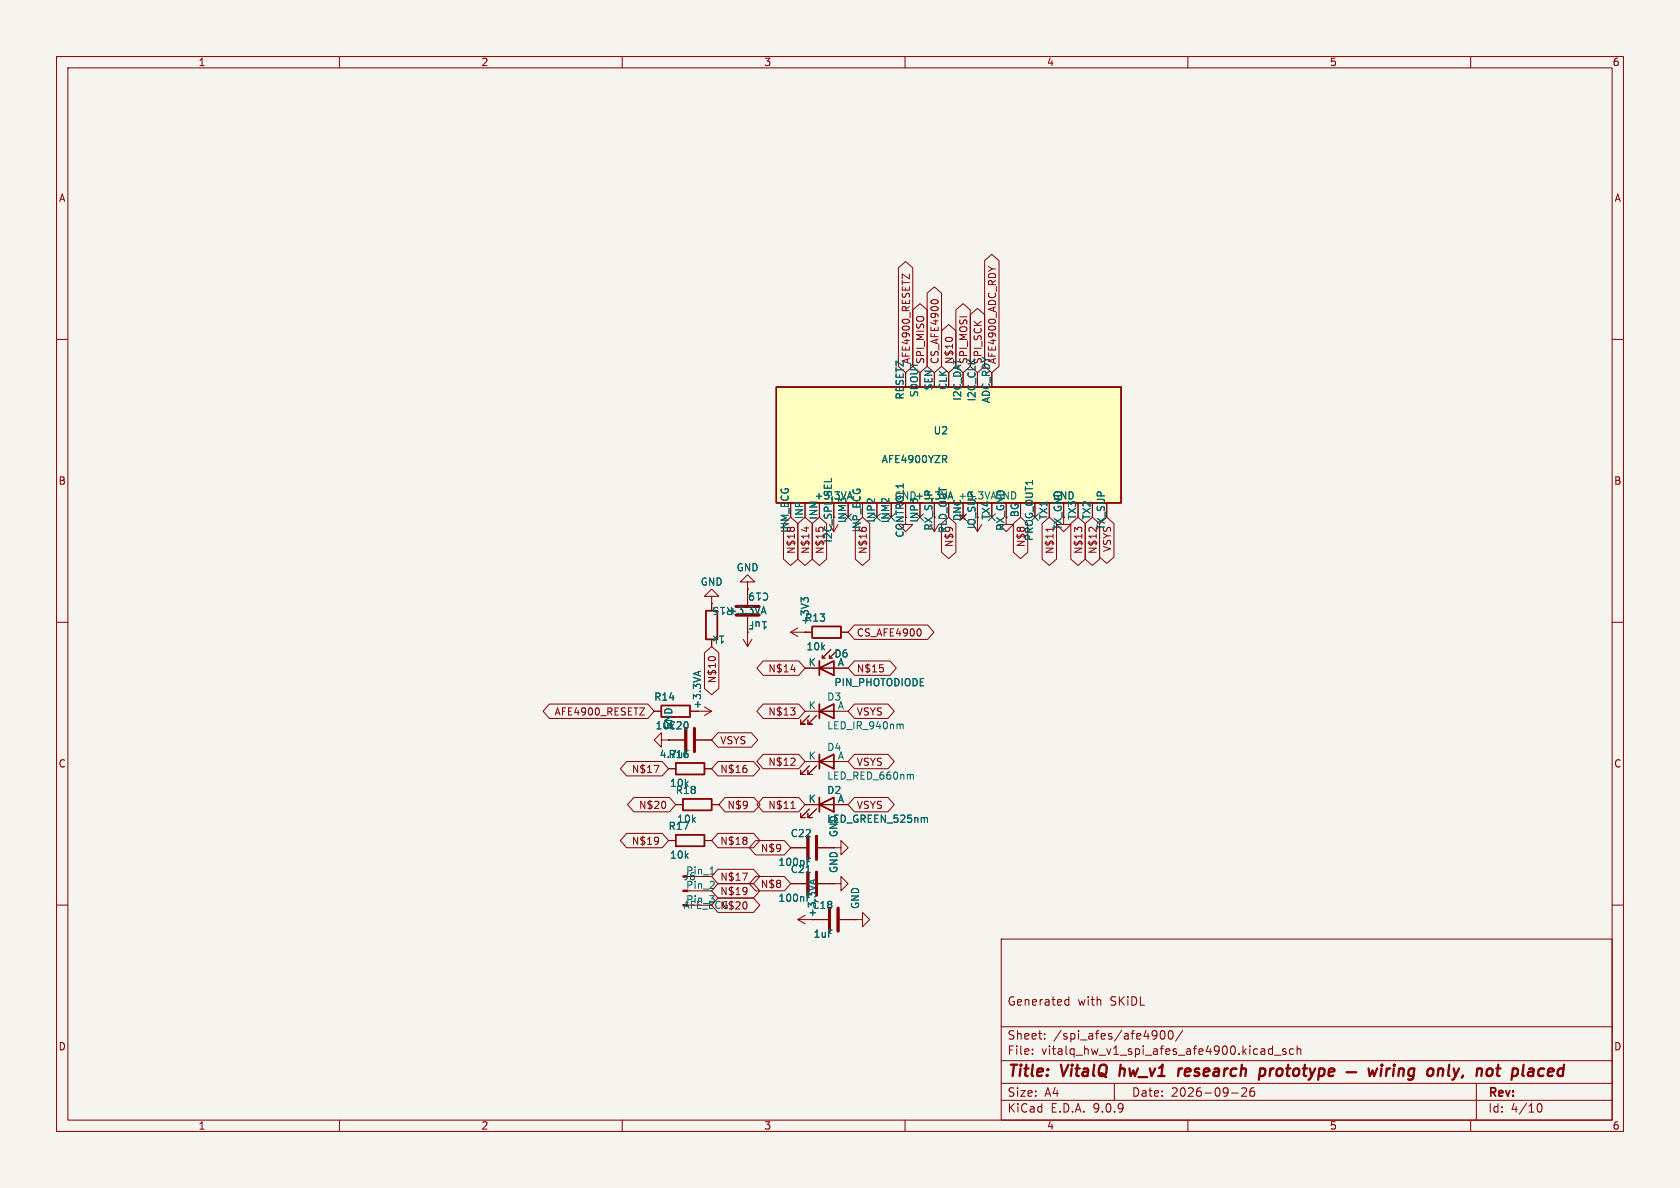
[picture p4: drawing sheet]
<svg xmlns="http://www.w3.org/2000/svg" width="297mm" height="210mm" viewBox="0 0 297 210" stroke-linecap="round" stroke-linejoin="round" font-family="sans-serif">
<path d="M0 0h297v210h-297z" fill="#f5f4ef" stroke="#f5f4ef" stroke-width=".18"/>
<g fill="none" stroke="#840000" stroke-width=".18">
<path d="M10 10h277v190h-277zM12 12h273v186h-273zM60 10v2M110 10v2M160 10v2M210 10v2M260 10v2M10 60h2M285 60h2M160.1 91.4v1.3h1.3l-1.3 1.3-1.3-1.3h1.3M173.6 92.7l-.8 1.3M177.9 91.4v1.3h1.2l-1.2 1.3-1.3-1.3h1.3"/>
<path d="M10 110h2M125.8 105.4h1.3l-1.3-1.3-1.3 1.3h1.3v1.3M125.8 106.7h.1M125.8 106.7v1.3M125.8 113v1.3M131.4 113l.8 1.3M132.2 111.8h.1M132.2 102.9h1.2l-1.2-1.3-1.3 1.3h1.3v1.2M132.2 104.1h.1M132.2 104.1v2.8M132.2 109v5.3M132.9 113l-.7 1.3"/>
<path d="M139.8 111.8l1.2 .7M139.8 111.8h3.8M141 111l-1.2 .8M142.3 111.8h.1M142.3 118.1h7.6M145.4 116.3h.5M146.9 114.8l-1.5 1.5v-.5M148.2 114.8l-1.6 1.5v-.5v.5h.5M148.7 111.8h1.2M285 110h2M115.6 125.7h1.3M116.9 130.8v-1.3l-1.3 1.3 1.3 1.3v-1.3h1.3"/>
<path d="M118.2 130.8h.1M118.2 130.8h2.8M118.2 135.9h1.3M122 125.7h3.8M123 130.8h2.8M124.5 135.9h1.3M124.5 125l1.3 .7M125.8 125.7l-1.3 .8M142.3 125.7h7.6M142.3 134.6h7.6M143.1 135.4l-1.5 1.5h.7h-.7v-.8M143.1 126.5l-1.5 1.5h.7h-.7v-.7"/>
<path d="M144.4 135.4l-1.6 1.5h.8h-.8v-.8M144.4 126.5l-1.6 1.5h.8h-.8v-.7M118.2 148.6h1.3M119.5 142.2h1.2M122 154.9h3.8M122 157.5h3.8M124.5 148.6h1.3M125.8 142.2h1.3M139.8 156.2h2.8M139.8 149.9h2.8M142.3 142.2h7.6M143.1 143l-1.5 1.5h.7h-.7v-.7"/>
<path d="M144.4 143l-1.6 1.5h.8h-.8v-.7M144.6 156.2h2.8M144.6 149.9h2.8M147.4 156.2h1.3v-1.3l1.2 1.3-1.2 1.3v-1.3M147.4 156.2h.1M147.4 149.9h1.3v-1.3l1.2 1.3-1.2 1.2v-1.2M147.4 149.9h.1M10 160h2M122 160h3.8M141 162.6l1.3 .7M141 162.6h5.4M142.3 161.8l-1.3 .8"/>
<path d="M148.4 162.6h2.8M151.2 162.6h1.3v-1.3l1.2 1.3-1.2 1.2v-1.2M151.2 162.6h.1M177 166h108v32h-108zM188.4 177.6h.6M188.4 176.8h.6M189 176.2v1.5M285 160h2M60 198v2M110 198v2M160 198v2M177 194.5h108"/>
<path d="M177 191.5h108M177 187.5h108M177 181.5h108M182.5 186.3v.1M182.5 185.5v.1M184.7 183.6v.1M184.7 182.8v.1M197 191.5v3M204 182.2l.5 .1a.99 .99 0 0 1-.4 1.4h-.3M204.5 182.8l-.3 .3h-.2M205.2 182.3l.3-.1a.81 .81 0 0 1 .5 .6 .81 .81 0 0 1-.3 .8l-.1 .1a.81 .81 0 0 1-.4-1.4zM206.7 182.3l.2-.1a.81 .81 0 0 1 .6 .6 .81 .81 0 0 1-.3 .8l-.2 .1a.81 .81 0 0 1-.3-1.4z"/>
<path d="M209.1 182.1l-1.3 2M210 198v2M217.7 193.2h1.2M219.5 192.4l.6-.1 .2 .1 .1 .3-.9 1.1h.9M221.7 192.3a.59 .59 0 0 0-.7 .6v.6l.1 .2 .4 .1 .2-.1 .1-.5-.1-.3h-.5l-.2 .3M224.2 186.1l.3 .3 .5-.1M225 184.9v1.5M225 185.5l-.5-.1-.3 .3M225.3 186.5h1.2M227.3 185.5l-.3-.1-.3 .2 .1 .2 .5 .2v.3h-.6M228.7 185.5l-.5-.1-.2 .3v.4l.1 .2h.6M229.3 185.5l.2-.1 .4 .1 .1 .9"/>
<path d="M229.3 184.9v1.5M260 198v2M261 191.5v6.5M271.7 195.7l.2-.5 .2-.1a.81 .81 0 0 1 .6 .6 .81 .81 0 0 1-.3 .8h-.4l-.3-.5"/>
</g>
<g fill="none" stroke="#840000" stroke-width=".4">
<path d="M198.1 188.2l-.2 2M208.4 188.9l-.1 1.3M209 188.9l-.4 .1-.2 .3M222.8 189l.2-.1 .6 .1 .1 .3-.1 .5a.66 .66 0 0 1-1 .3M222.8 188.9l-.2 2M238.1 189.5h1.7M241.9 188.9l.3 1.3 .5-.9 .2 .9 .6-1.3M244.2 188.9l-.1 1.3M244.3 188.2v.2M244.3 188.2l-.1 .1 .1 .1M244.3 188.2l.1 .1-.1 .1M245.2 188.9l-.2 1.3"/>
<path d="M245.8 188.9l-.4 .1-.3 .3M246.4 188.9l-.1 1.3M246.5 188.2v.2M246.5 188.2l-.1 .1 .1 .1M246.5 188.2l.1 .1-.1 .1M247.3 189.1a.49 .49 0 0 1 .9 .1l-.1 1M247.4 188.9l-.2 1.3M250 189a.66 .66 0 0 0-1 .3v.5l.1 .3 .2 .1 .6-.1M250 188.9l-.2 1.6a.6 .6 0 0 1-.9 .3M252.5 189.1a.52 .52 0 0 1 .5-.2 .52 .52 0 0 1 .4 .4l-.1 .5a.55 .55 0 0 1-.5 .4 .55 .55 0 0 1-.5-.4zM254.3 189.1a.49 .49 0 0 1 .8 .1l-.1 1M254.3 188.9l-.1 1.3"/>
<path d="M256.2 188.2l-.2 1.7 .3 .3M264.5 188.9h.8M264.9 188.2l-.2 1.7v.2l.4 .1M272.1 190.1l.2 .1 .5-.1M272.2 189l.2-.1 .6 .1"/>
</g>
<path d="M130.1 108.7h4.1M130.1 107.2h4.1M121.2 128.8v4M122.8 128.8v4M142.8 147.8v4.1M142.8 154.2v4M144.4 147.8v4.1M144.4 154.2v4M146.6 160.5v4.1M148.2 160.5v4.1" fill="none" stroke="#840000" stroke-width=".51"/>
<g fill="none" stroke="#840000" stroke-width=".25">
<path d="M124.8 108h2v5h-2zM143.6 110.7h5.1v2.1h-5.1zM144.9 118.1l2.5-1.3v2.6zM144.9 116.8v2.6M116.9 124.7h5.1v2h-5.1zM119.5 134.9h5v2h-5zM144.9 134.6l2.5-1.2v2.5zM144.9 125.7l2.5-1.2v2.5zM144.9 124.5v2.5M144.9 133.4v2.5M119.5 147.6h5v2h-5zM120.7 141.2h5.1v2.1h-5.1z"/>
<path d="M144.9 142.2l2.5-1.2v2.5zM144.9 141v2.5"/>
</g>
<path d="M120.7 157.4h.9v.2h-.9z" fill="#840000" stroke="#840000" stroke-width=".18"/>
<g fill="none" stroke="#006464" stroke-width=".18">
<path d="M123.5 118.8v.6M123.8 118.7l-1.2 .4M134.7 108.2h.6M135 107.3l.4 1.2M142.1 106.1l-.5-.4v.7M142.1 105.9l.3-.2h.3l.2 .2M159.2 128.1h.4l.1 .7M161.1 136.9l.4 .2v.6M125.5 157.1h.8M125.5 154.5h.8M126.2 155.9v.4M142.5 154.2h.7"/>
<path d="M142.7 152.3h.4M142.7 151.7h.6M143.8 155.6v.6M144.2 155.5l-1.3 .4M163.6 144.5l.4 .2v.7"/>
</g>
<path d="M137.2 68.4h61v20.5h-61z" fill="#ffffc2"/>
<path d="M137.2 68.4h61v20.5h-61z" fill="none" stroke="#840000" stroke-width=".25"/>
<g fill="none" stroke="#006464" stroke-width=".18">
<path d="M149.9 87.8h.6M150.2 86.9l.5 1.3M166.9 81.2l.5 .6M167.1 80.5l.3 .3-.1 .3-.2 .1M167.7 87.8h.6M168 86.9l.4 1.3M123.5 118.8v.6M123.8 118.7l-1.2 .4M134.7 108.2h.6M135 107.3l.4 1.2M142.1 106.1l-.5-.4v.7M142.1 105.9l.3-.2h.3l.2 .2"/>
<path d="M142.5 154.2h.7M142.7 152.3h.4M142.7 151.7h.6M143.8 155.6v.6M144.2 155.5l-1.3 .4M163.6 144.5l.4 .2v.7"/>
</g>
<g fill="none" stroke="#840000" stroke-width=".18">
<path d="M158.8 47.3l1.3-1.1 1.3 1.1v17.5l-1.3 1.1-1.3-1.1zM160.8 48.4v.9l-1.3-.9v.9M161.4 54.8l1.2-1.1 1.3 1.1v10l-1.3 1.1-1.2-1.1zM163.9 51.8l1.3-1.1 1.3 1.1v13l-1.3 1.1-1.3-1.1zM164.7 53.1l.4-.1 .6 .1M166.4 58.5l1.3-1.1 1.3 1.1v6.3l-1.3 1.1-1.3-1.1zM167.4 59.7h.7M169 54.8l1.3-1.1 1.2 1.1v10l-1.2 1.1-1.3-1.1zM171.5 55.6l1.3-1.1 1.3 1.1v9.2l-1.3 1.1-1.3-1.1zM174.1 46.1l1.2-1.1 1.3 1.1v18.7l-1.3 1.1-1.2-1.1zM138.5 92.6l1.3-1.2 1.3 1.2v6.2l-1.3 1.2-1.3-1.2zM141 92.6l1.3-1.2 1.3 1.2v6.2l-1.3 1.2-1.3-1.2z"/>
<path d="M142.6 93.2v.7M143.6 92.6l1.3-1.2 1.2 1.2v6.2l-1.2 1.2-1.3-1.2zM145.3 93.2l-.4 .1M148.2 92.7l-.8 1.3M151.2 92.6l1.3-1.2 1.3 1.2v6.2l-1.3 1.2-1.3-1.2zM165.9 92.7l-.7 1.3M166.4 92.6l1.3-1.2 1.3 1.2v5l-1.3 1.1-1.3-1.1zM179.1 92.6l1.3-1.2 1.3 1.2v5l-1.3 1.1-1.3-1.1zM184.2 92.6l1.3-1.2 1.3 1.2v6.2l-1.3 1.2-1.3-1.2zM188 91.4v1.3h1.3l-1.3 1.3-1.2-1.3h1.2M189.3 92.6l1.3-1.2 1.3 1.2v6.2l-1.3 1.2-1.3-1.2zM190.5 93.6l-.5-.4v.8"/>
<path d="M190.6 93.3h.5M191.8 92.6l1.3-1.2 1.3 1.2v6.2l-1.3 1.2-1.3-1.2zM192.6 93.3h.5M194.4 92.6l1.3-1.2 1.2 1.2v5.9l-1.2 1.1-1.3-1.1zM124.5 115.4l1.3-1.1 1.3 1.1v6.3l-1.3 1.1-1.3-1.1zM125.5 116.1h.7M125.8 106.7h.1M125.8 106.7v1.3M125.8 113v1.3M132.2 111.8h.1M132.2 104.1h.1M132.2 104.1v2.8"/>
<path d="M132.2 109v2.8M134.9 116.8h6.3l1.1 1.3-1.1 1.3h-6.3l-1.1-1.3zM139.8 118.4h.8M142.3 111.8h.1M142.3 118.1h2.6M142.3 111.8h1.3M147.4 118.1h2.5M148.7 111.8h1.2M151.1 110.5h12.9l1.1 1.3-1.1 1.2h-12.9l-1.2-1.2zM151.1 116.8h6.2l1.2 1.3-1.2 1.3h-6.2l-1.2-1.3zM156.1 118.1v.6M162.7 111.3l.1 .3-.1 .7"/>
<path d="M97.1 124.5h17.4l1.1 1.2-1.1 1.3h-17.4l-1.1-1.3zM110.8 134.6h6.3l1.1 1.3-1.1 1.3h-6.3l-1.1-1.3zM113.1 125.1h.8l-.8 1.3h.8M115.6 135.3h.9l-.6 1.3M115.6 125.7h1.3M118.2 130.8h.1M118.2 135.9h1.3M118.2 130.8h2.8M122 125.7h1.3M123 130.8h2.8M124.5 135.9h1.3M126.9 129.5h6l1.1 1.3-1.1 1.3h-6l-1.1-1.3z"/>
<path d="M126.9 134.6h6.3l1.1 1.3-1.1 1.3h-6.3l-1.1-1.3zM132 135.9v.5M134.9 124.5h6.3l1.1 1.2-1.1 1.3h-6.3l-1.1-1.3zM134.9 133.3h6.3l1.1 1.3-1.1 1.3h-6.3l-1.1-1.3zM139.8 125.1h.7l-.4 .5M139.8 135.3h.7M140.5 125.7v.6M140.5 134.1v.5M151.1 133.3h5.9l1.1 1.3-1.1 1.3h-5.9l-1.2-1.3zM151.1 124.5h5.9l1.1 1.2-1.1 1.3h-5.9l-1.2-1.3zM110.8 147.3h6.3l1.1 1.3-1.1 1.3h-6.3l-1.1-1.3zM112.1 141h6.2l1.2 1.2-1.2 1.3h-6.2l-1.2-1.3z"/>
<path d="M116.4 148.1v.9M116.4 148.5v.2M117.6 141.9v.8M118.2 148.6h1.3M119.5 142.2h1.2M124.5 148.6h1.3M125.8 142.2h1.3M126.9 147.3h6.3l1.1 1.3-1.1 1.3h-6.3l-1.1-1.3zM126.9 153.7h6.3l1.1 1.2-1.1 1.3h-6.3l-1.1-1.3zM126.9 156.2h6.3l1.1 1.3-1.1 1.3h-6.3l-1.1-1.3zM126.9 158.7h6.3l1.1 1.3-1.1 1.3h-6.3l-1.1-1.3zM128.2 141h5.1l1.1 1.2-1.1 1.3h-5.1l-1.1-1.3z"/>
<path d="M131.3 154.3h.8l-.5 1.3M132 148.1v.3M132 148.7v.4M132 157v.8M132 159.7v.7M132.1 157.4l-.1 .1M133.6 154.9h5.1l1.1 1.3-1.1 1.3h-5.1l-1.1-1.3zM133.6 148.6h5.1l1.1 1.3-1.1 1.2h-5.1l-1.1-1.2zM134.9 141h6.3l1.1 1.2-1.1 1.3h-6.3l-1.1-1.3zM139.8 156.2h2.8M139.8 149.9h2.8M139.8 142.9h.7"/>
<path d="M142.3 142.2h2.6M144.6 156.2h2.8M144.6 149.9h2.8M147.4 156.2h.1M147.4 149.9h.1M147.4 142.2h2.5M151.1 141h5.9l1.1 1.2-1.1 1.3h-5.9l-1.2-1.3zM143.6 162.6h2.8M148.4 162.6h2.8M151.2 162.6h.1"/>
</g>
<g fill="none" stroke="#000084" stroke-width=".18">
<path d="M149.3 90.8l1.2 1.2M150.5 90.8l-1.2 1.2M154.4 90.8l1.2 1.2M155.6 90.8l-1.2 1.2M157 90.8l1.2 1.2M158.2 90.8l-1.2 1.2M162 90.8l1.2 1.2M163.2 90.8l-1.2 1.2M169.7 90.8l1.2 1.2M170.9 90.8l-1.2 1.2M174.7 90.8l1.2 1.2M175.9 90.8l-1.2 1.2"/>
<path d="M182.4 90.8l1.2 1.2M183.6 90.8l-1.2 1.2"/>
</g>
<g font-size="2.8" fill="#840000">
<text x="178" y="190.9">Title:</text>
<text x="187.7" y="190.9">VitalQ</text>
<text x="198.7" y="190.9">hw_v1</text>
<text x="209.9" y="190.9">research</text>
<text x="225.1" y="190.9">prototype</text>
<text x="257.2" y="190.9">only,</text>
<text x="266.7" y="190.9">not</text>
<text x="273.8" y="190.9">placed</text>
</g>
<g font-size="2.1" fill="#840000">
<text x="178" y="178">Generated</text>
<text x="190.5" y="178">with</text>
<text x="196.3" y="178">SKiDL</text>
<text x="178" y="184">Sheet:</text>
<text x="186.2" y="184">/spi_afes/afe4900/</text>
<text x="178" y="186.7">File:</text>
<text x="184.1" y="186.7">vitalq_hw_v1_spi_afes_afe4900.kicad_sch</text>
<text x="178" y="196.9">KiCad</text>
<text x="178" y="194.1">Size:</text>
<text x="184.7" y="194.1">A4</text>
<text x="185.7" y="196.9">E.D.A.</text>
<text x="193.3" y="196.9">9.0.9</text>
<text x="200" y="194.1">Date:</text>
<text x="207" y="194.1">2026-09-26</text>
<text x="263" y="194.3">Rev:</text>
<text x="263" y="196.9">Id:</text>
<text x="267.1" y="196.9">4/10</text>
</g>
<g font-size="1.8" fill="#840000">
<text x="35" y="11.9">1</text>
<text x="85" y="11.9">2</text>
<text x="135" y="11.9">3</text>
<text x="185" y="11.9">4</text>
<text x="235" y="11.9">5</text>
<text x="285" y="11.9">6</text>
<text x="10.3" y="35.9">A</text>
<text x="285.3" y="35.9">A</text>
<text x="161.1" y="64.5" transform="rotate(-90 161.1 64.5)">AFE4900_RESETZ</text>
<text x="163.6" y="64.5" transform="rotate(-90 163.6 64.5)">SPI_MISO</text>
<text x="166.1" y="64.5" transform="rotate(-90 166.1 64.5)">CS_AFE4900</text>
<text x="171.2" y="64.5" transform="rotate(-90 171.2 64.5)">SPI_MOSI</text>
<text x="176.3" y="64.5" transform="rotate(-90 176.3 64.5)">AFE4900_ADC_RDY</text>
<text x="10.3" y="85.9">B</text>
<text x="285.3" y="85.9">B</text>
<text x="159.8" y="95.1" transform="rotate(-90 159.8 95.1)">CONTROL1</text>
<text x="164.9" y="93.9" transform="rotate(-90 164.9 93.9)">RX_SUP</text>
<text x="177.6" y="93.9" transform="rotate(-90 177.6 93.9)">RX_GND</text>
<text x="187.8" y="93.8" transform="rotate(-90 187.8 93.8)">TX_GND</text>
<text x="140.7" y="98" transform="rotate(-90 140.7 98)">N$18</text>
<text x="143.3" y="98" transform="rotate(-90 143.3 98)">N$14</text>
<text x="147.1" y="96" transform="rotate(-90 147.1 96)">I2C_SPI_SEL</text>
<text x="153.4" y="98" transform="rotate(-90 153.4 98)">N$16</text>
<text x="186.5" y="98" transform="rotate(-90 186.5 98)">N$11</text>
<text x="191.5" y="98" transform="rotate(-90 191.5 98)">N$13</text>
<text x="194.1" y="98" transform="rotate(-90 194.1 98)">N$12</text>
<text x="196.6" y="97.7" transform="rotate(-90 196.6 97.7)">VSYS</text>
<text x="151.4" y="112.7">CS_AFE4900</text>
<text x="135.7" y="119.1">N$14</text>
<text x="151.4" y="119.1">N$15</text>
<text x="124.1" y="125.4" transform="rotate(-90 124.1 125.4)">+3.3VA</text>
<text x="126.8" y="120.9" transform="rotate(-90 126.8 120.9)">N$10</text>
<text x="97.9" y="126.7">AFE4900_RESETZ</text>
<text x="127.2" y="131.8">VSYS</text>
<text x="135.7" y="126.7">N$13</text>
<text x="151.4" y="126.7">VSYS</text>
<text x="10.3" y="135.9">C</text>
<text x="111.6" y="136.8">N$17</text>
<text x="127.2" y="136.8">N$16</text>
<text x="135.7" y="135.6">N$12</text>
<text x="151.4" y="135.6">VSYS</text>
<text x="285.3" y="135.9">C</text>
<text x="112.9" y="143.2">N$20</text>
<text x="128.5" y="143.2">N$9</text>
<text x="135.7" y="143.2">N$11</text>
<text x="151.4" y="143.2">VSYS</text>
<text x="111.6" y="149.5">N$19</text>
<text x="127.2" y="149.5">N$18</text>
<text x="127.2" y="155.9">N$17</text>
<text x="134.4" y="150.8">N$9</text>
<text x="127.2" y="158.4">N$19</text>
<text x="127.2" y="161">N$20</text>
<text x="134.4" y="157.2">N$8</text>
<text x="10.3" y="185.9">D</text>
<text x="285.3" y="185.9">D</text>
<text x="35" y="199.9">1</text>
<text x="85" y="199.9">2</text>
<text x="135" y="199.9">3</text>
<text x="185" y="199.9">4</text>
<text x="235" y="199.9">5</text>
<text x="285" y="199.9">6</text>
</g>
<g font-size="1.8" fill="#006464">
<text x="168.7" y="64.5" transform="rotate(-90 168.7 64.5)">N$10</text>
<text x="173.8" y="64.5" transform="rotate(-90 173.8 64.5)">SPI_SCK</text>
<text x="159.8" y="70.7" transform="rotate(-90 159.8 70.7)">RESETZ</text>
<text x="162.4" y="70.3" transform="rotate(-90 162.4 70.3)">SDOUT</text>
<text x="164.9" y="69.1" transform="rotate(-90 164.9 69.1)">SEN</text>
<text x="167.5" y="69" transform="rotate(-90 167.5 69)">CLK</text>
<text x="170" y="70.9" transform="rotate(-90 170 70.9)">I2C_DAT</text>
<text x="172.5" y="71.1" transform="rotate(-90 172.5 71.1)">I2C_CLK</text>
<text x="175.1" y="71.4" transform="rotate(-90 175.1 71.4)">ADC_RDY</text>
<text x="165" y="77">U2</text>
<text x="155.8" y="82.1">AFE4900YZR</text>
<text x="143.9" y="88.5">+3.3VA</text>
<text x="158.1" y="88.5">GND+3.3VA</text>
<text x="169.3" y="88.5">+3.3VA GND</text>
<text x="186" y="88.5">GND</text>
<text x="139.5" y="94.3" transform="rotate(-90 139.5 94.3)">INM_ECG</text>
<text x="142.1" y="91.9" transform="rotate(-90 142.1 91.9)">INP</text>
<text x="144.6" y="92" transform="rotate(-90 144.6 92)">INM</text>
<text x="149.7" y="92.6" transform="rotate(-90 149.7 92.6)">INM3</text>
<text x="152.2" y="94.2" transform="rotate(-90 152.2 94.2)">INP_ECG</text>
<text x="154.8" y="92.5" transform="rotate(-90 154.8 92.5)">INP2</text>
<text x="157.3" y="92.6" transform="rotate(-90 157.3 92.6)">INM2</text>
<text x="162.4" y="92.5" transform="rotate(-90 162.4 92.5)">INP3</text>
<text x="167.5" y="94.4" transform="rotate(-90 167.5 94.4)">RLD_OUT</text>
<text x="170" y="92.2" transform="rotate(-90 170 92.2)">DNC</text>
<text x="172.5" y="93.6" transform="rotate(-90 172.5 93.6)">IO_SUP</text>
<text x="175.1" y="92" transform="rotate(-90 175.1 92)">TX4</text>
<text x="180.2" y="91.5" transform="rotate(-90 180.2 91.5)">BG</text>
<text x="182.7" y="95.7" transform="rotate(-90 182.7 95.7)">PROG_OUT1</text>
<text x="185.2" y="92" transform="rotate(-90 185.2 92)">TX1</text>
<text x="190.3" y="92" transform="rotate(-90 190.3 92)">TX3</text>
<text x="192.9" y="92" transform="rotate(-90 192.9 92)">TX2</text>
<text x="195.4" y="93.7" transform="rotate(-90 195.4 93.7)">TX_SUP</text>
<text x="130.1" y="101.2">GND</text>
<text x="145.8" y="98" transform="rotate(-90 145.8 98)">N$15</text>
<text x="168.7" y="96.8" transform="rotate(-90 168.7 96.8)">N$9</text>
<text x="181.4" y="96.8" transform="rotate(-90 181.4 96.8)">N$8</text>
<text x="123.8" y="103.7">GND</text>
<text x="129.7" y="107.1" transform="rotate(-180 129.7 107.1)">R15</text>
<text x="136.1" y="104.5" transform="rotate(-180 136.1 104.5)">C19</text>
<text x="128.3" y="112.2" transform="rotate(-180 128.3 112.2)">1k</text>
<text x="128.7" y="108.8">+3.3VA</text>
<text x="135.8" y="109.6" transform="rotate(-180 135.8 109.6)">1uF</text>
<text x="142.2" y="110.1">R13</text>
<text x="143.2" y="110.6" transform="rotate(-90 143.2 110.6)">+3V3</text>
<text x="142.5" y="115.2">10k</text>
<text x="142.9" y="117.9">K</text>
<text x="147.4" y="116.4">D6</text>
<text x="148" y="117.9">A</text>
<text x="115.6" y="124.1">R14</text>
<text x="142.9" y="125.5">K</text>
<text x="146.1" y="124.1">D3</text>
<text x="147.4" y="121.5">PIN_PHOTODIODE</text>
<text x="148" y="125.5">A</text>
<text x="115.8" y="129.1">10kC20</text>
<text x="119.1" y="129" transform="rotate(-90 119.1 129)">GND</text>
<text x="146.1" y="129.1">LED_IR_940nm</text>
<text x="116.5" y="134.2">4.7uF</text>
<text x="118.1" y="134.2">R16</text>
<text x="142.9" y="134.4">K</text>
<text x="146.1" y="132.9">D4</text>
<text x="148" y="134.4">A</text>
<text x="118.3" y="139.3">10k</text>
<text x="119.4" y="140.6">R18</text>
<text x="142.9" y="142">K</text>
<text x="146.1" y="138">LED_RED_660nm</text>
<text x="146.1" y="140.6">D2</text>
<text x="148" y="142">A</text>
<text x="118.1" y="146.9">R17</text>
<text x="119.6" y="145.6">10k</text>
<text x="139.7" y="148.2">C22</text>
<text x="146.1" y="145.6">LED_GREEN_525nm</text>
<text x="148.3" y="148.1" transform="rotate(-90 148.3 148.1)">GND</text>
<text x="118.3" y="152">10k</text>
<text x="120.7" y="155.8">J6</text>
<text x="121.2" y="154.7">Pin_1</text>
<text x="137.5" y="153.3">100pF</text>
<text x="139.7" y="154.5">C21</text>
<text x="148.3" y="154.4" transform="rotate(-90 148.3 154.4)">GND</text>
<text x="120.7" y="160.9">AFE_ECG</text>
<text x="121.2" y="157.2">Pin_2</text>
<text x="121.2" y="159.8">Pin_3</text>
<text x="137.5" y="159.6">100nF</text>
<text x="143.5" y="160.9">C18</text>
<text x="152.1" y="160.8" transform="rotate(-90 152.1 160.8)">GND</text>
<text x="143.7" y="166">1uF</text>
<text x="144.5" y="162.2" transform="rotate(-90 144.5 162.2)">+3.3VA</text>
</g>
</svg>
